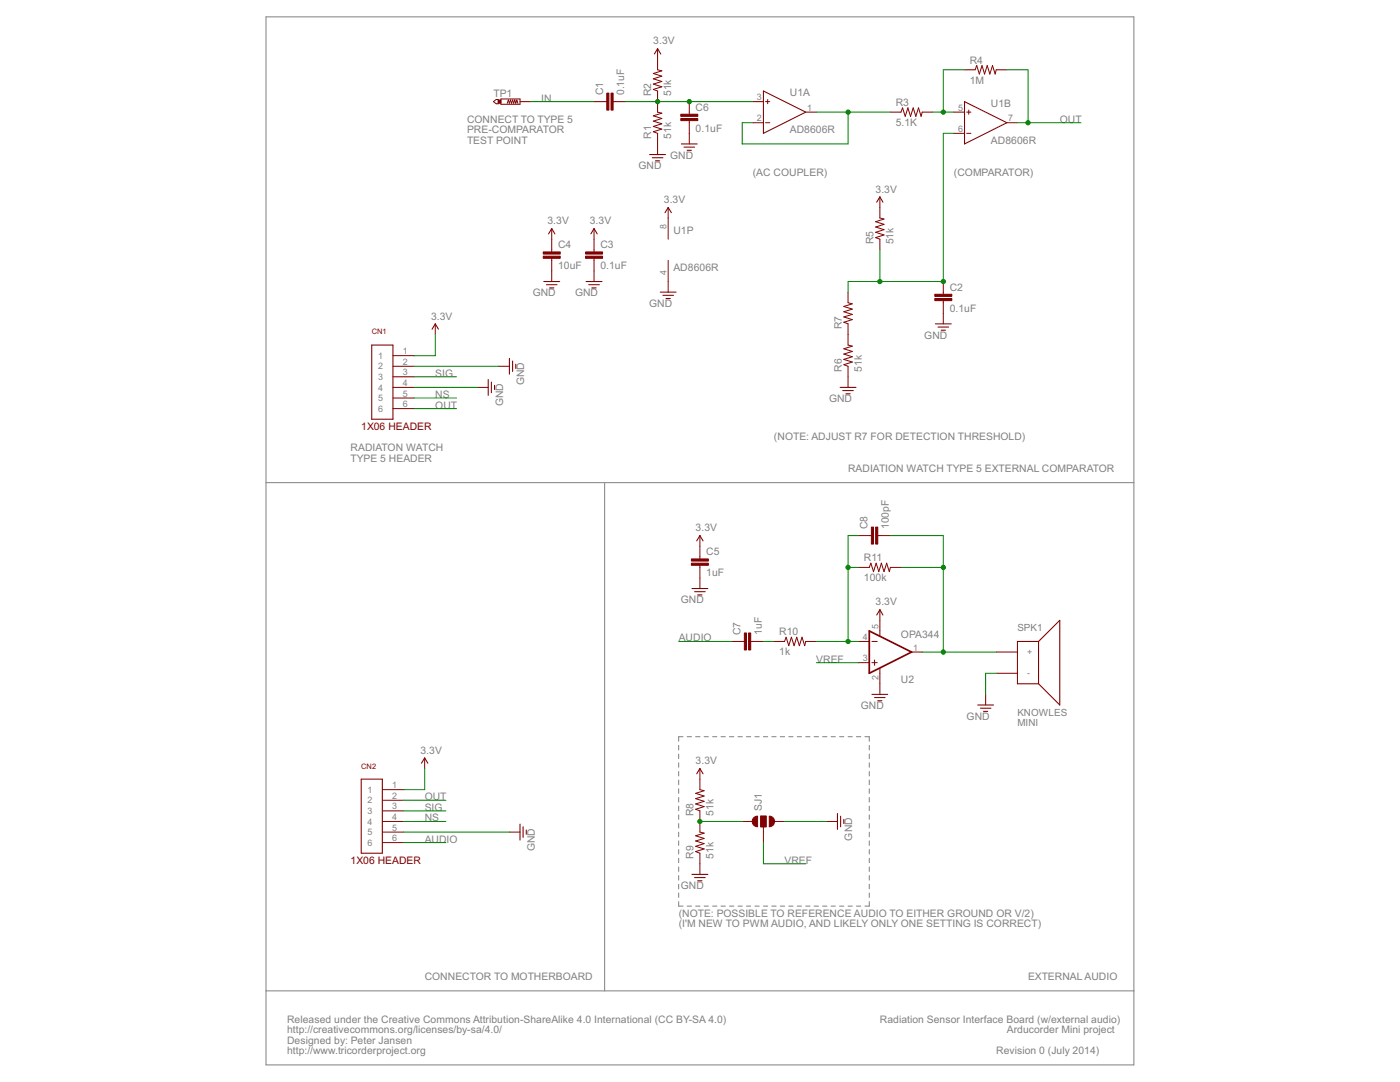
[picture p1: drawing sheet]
<svg xmlns="http://www.w3.org/2000/svg" width="279mm" height="216mm" viewBox="0 0 279 216" stroke-linecap="round" stroke-linejoin="round" font-family="sans-serif">
<g fill="none" stroke="#808080" stroke-width=".2">
<path d="M53.1 3.4h173.2v209.1h-173.2zM53.1 96.3h173.2M120.7 96.3v101.4M135.4 148.7v.9M135.4 150.5v.9M135.4 152.2v.9M135.4 153.9v.9M135.4 155.7v.9M135.4 157.4v.9M135.4 159.1v.9M136.3 147h-.9v.9M137.1 147h.9"/>
<path d="M138.8 147h.9M140.5 147h.9M142.2 147h.9M143.9 147h.9M145.6 147h.9M147.3 147h.8M149 147h.8M150.7 147h.8M152.4 147h.8M154 147h.9M155.7 147h.9M157.4 147h.9"/>
<path d="M159.1 147h.9M160.8 147h.8M162.5 147h.8M164.2 147h.8M165.9 147h.8M167.6 147h.8M169.2 147h.9M170.9 147h.9M172.6 147h.9v.9M173.5 148.7v.9M173.5 150.5v.9M173.5 152.2v.9"/>
<path d="M173.5 153.9v.9M173.5 155.7v.9M173.5 157.4v.9M173.5 159.1v.9M135.4 160.9v.9M135.4 162.6v.9M135.4 164.3v.9M135.4 166.1v.9M135.4 167.8v.9M135.4 169.5v.9M135.4 171.3v.8M135.4 173v.9"/>
<path d="M135.4 174.7v.9M135.4 176.4v1M135.4 178.2v.9M135.4 179.9v.9h.9M173.5 179.9v.9h-.9M173.5 160.9v.9M173.5 162.6v.9M173.5 164.3v.9M173.5 166.1v.9M173.5 167.8v.9M173.5 169.5v.9M173.5 171.3v.8"/>
<path d="M173.5 173v.9M173.5 174.7v.9M173.5 176.4v1M173.5 178.2v.9M53.1 197.7h173.2M137.1 180.8h.9M138.8 180.8h.9M140.5 180.8h.9M142.2 180.8h.9M143.9 180.8h.9M145.6 180.8h.9M147.3 180.8h.8"/>
<path d="M149 180.8h.8M150.7 180.8h.8M152.4 180.8h.8M154 180.8h.9M155.7 180.8h.9M157.4 180.8h.9M159.1 180.8h.9M160.8 180.8h.8M162.5 180.8h.8M164.2 180.8h.8M165.9 180.8h.8M167.6 180.8h.8"/>
<path d="M169.2 180.8h.9M170.9 180.8h.9"/>
</g>
<g fill="none" stroke="#800000" stroke-width=".2">
<path d="M100 19.7h3.8v1.1h-3.8zM131.2 9.7v4.2l.9 .2-1.7 .6 1.7 .5-1.7 .5 1.7 .6-1.7 .5 1.7 .5-1.7 .5 .8 .4v4.2l.9 .2-1.7 .5 1.7 .5-1.7 .6 1.7 .5-1.7 .5 1.7 .6-1.7 .5 .8 .3v4.2M153.2 19.9v.8M192.5 13.9h2.1l.3-.8 .6 1.7 .5-1.7 .5 1.7 .5-1.7 .5 1.7 .6-1.7 .5 1.7 .2-.9h2.1M98.5 20.3l.5-.4h.4v.8h-.4zM101.2 20.6l.3-.6 .2 .6 .2-.6 .2 .6 .2-.6 .2 .6 .2-.6 .2 .6 .2-.6 .3 .6M103.8 20.3h2.1M118.6 20.3h2.5M122.4 20.3h2.5M137.6 20.3v2.5M137.6 24.1v4.6M150.2 20.3h2.2"/>
<path d="M150.2 24.5h2.2M152.8 20.3h.8M152.8 24.5h.8M160.8 22.4h2.1M175.6 39.3v4.2l.8 .2-1.6 .5 1.6 .6-1.6 .5 1.6 .5-1.6 .6 1.6 .5-1.6 .5 .8 .3v2.1M177.7 22.4h2.1l.3-.9 .6 1.7 .5-1.7 .5 1.7 .5-1.7 .6 1.7 .5-1.7 .5 1.7 .2-.8h2.1M190.4 22.4h2.1M190.4 26.6h2.1M192.9 22.4h.9M192.9 26.6h.9M193.3 21.9v.9M200.9 24.5h2.2"/>
<path d="M110.1 45.6v4.7M110.1 51.5v4.7M118.6 45.6v4.7M118.6 51.5v4.7M133.3 41.4v6.3M133.3 52v6.3M169.2 58.3v2.1l.9 .2-1.7 .6 1.7 .5-1.7 .5 1.7 .5-1.7 .5 1.7 .6-1.7 .5 .8 .3v4.3l.9 .2-1.7 .5 1.7 .5-1.7 .6 1.7 .5-1.7 .5 1.7 .5-1.7 .6 .8 .3v4.2M188.3 56.2v2.5M188.3 60v4.6M78.4 71h4.3M78.4 73.1h4.3M78.4 75.2h4.3"/>
<path d="M78.4 77.3h4.3M78.4 79.4h4.3M86.9 64.6v2.1M95.3 77.3h2.1M99.5 73.1h2.2M78.4 81.5h4.3M139.7 106.9v4.6M139.7 112.8v4.6M171.4 113.2h2.1l.3-.8 .5 1.7 .6-1.7 .5 1.7 .5-1.7 .5 1.7 .6-1.7 .5 1.7 .2-.9h2.1M171.4 106.9h2.5M175.2 106.9h2.5M146 128h2.5"/>
<path d="M149.8 128h2.6M154.5 128h2.1l.3-.9 .5 1.7 .5-1.7 .6 1.7 .5-1.7 .5 1.7 .6-1.7 .5 1.7 .2-.8h2.1M171.4 132.2h2.1M171.4 128h2.1M174 132.2h1.1M174 128h1.1M174.5 131.7v1.1M175.6 121.7v5.2M175.6 133.3v5.3M181.9 130.1h2.1M196.7 138.6v2.1M198.8 130.1h4.3"/>
<path d="M198.8 134.3h4.3M76.3 157.6h4.2M76.3 159.7h4.2M84.8 151.2v2.2M139.7 153.4v4.2l.8 .2-1.7 .5 1.7 .5-1.7 .6 1.7 .5-1.7 .5 1.7 .6-1.7 .5 .9 .3v4.2l.8 .2-1.7 .6 1.7 .5-1.7 .5 1.7 .5-1.7 .6 1.7 .5-1.7 .5 .9 .3v4.3M76.3 166h4.2M76.3 161.8h4.2M76.3 163.9h4.2M76.3 168.1h4.2M101.7 166h2.1M148.1 163.9h2.1M151.8 162.9h1.1v2.1h-1.1z"/>
<path d="M152.4 165v3.1M154.5 163.9h2.1M165 163.9h2.1"/>
</g>
<g fill="#800000" stroke="#800000" stroke-width=".2">
<path d="M121.9 18.6h.5v3.4h-.5z"/>
<path d="M121.1 18.6h.4v3.4h-.4z"/>
<path d="M186.6 59.6h3.3v.4h-3.3z"/>
<path d="M186.6 58.7h3.3v.4h-3.3z"/>
<path d="M116.9 51.1h3.3v.4h-3.3z"/>
<path d="M116.9 50.3h3.3v.4h-3.3z"/>
<path d="M108.4 51.1h3.4v.4h-3.4z"/>
<path d="M108.4 50.3h3.4v.4h-3.4z"/>
<path d="M99.4 20h.5v.6h-.5z"/>
<path d="M149.4 126.3h.4v3.4h-.4z"/>
<path d="M148.5 126.3h.5v3.4h-.5z"/>
<path d="M174.8 105.2h.4v3.4h-.4z"/>
<path d="M173.9 105.2h.4v3.4h-.4z"/>
<path d="M151.8 162.9h1.1v2.1h-1.1z"/>
<path d="M138 112.4h3.4v.4h-3.4z"/>
<path d="M138 111.5h3.4v.5h-3.4z"/>
<path d="M135.9 23.6h3.4v.5h-3.4z"/>
<path d="M135.9 22.8h3.4v.4h-3.4z"/>
</g>
<g fill="none" stroke="#800000" stroke-width=".21">
<path d="M130.6 10.8l.6-1.1 .7 1.1M152.4 18.2l8.4 4.2-8.4 4.2zM129.6 30.8h3.2M130.2 31.5h2.1M130.8 32.1h.9M136 28.7h3.1M136.5 29.4h2.1M137.1 30h.9M192.5 20.3l8.4 4.2-8.4 4.2zM108.5 56.2h3.2M109.1 56.8h2.1M109.5 46.7l.6-1.1 .6 1.1"/>
<path d="M109.7 57.4h.8M117 56.2h3.1M117.5 56.8h2.1M117.9 46.7l.7-1.1 .6 1.1M118.1 57.4h.9M131.8 58.3h3.1M132.3 58.9h2.1M132.7 42.4l.6-1 .7 1M132.9 59.6h.9M175 40.3l.6-1 .6 1M74.2 68.9h4.2v14.8h-4.2zM86.2 65.7l.7-1.1 .6 1.1"/>
<path d="M97.4 75.7v3.2M98.1 76.2v2.2M98.7 76.9v.8M101.7 71.5v3.2M102.3 72v2.1M102.9 72.7v.8M167.7 77.3h3.1M168.2 77.9h2.1M168.8 78.6h.9M186.7 64.6h3.1M187.2 65.3h2.1M187.8 65.9h.9"/>
<path d="M138.1 117.4h3.2M138.6 118.1h2.1M139 107.9l.7-1 .6 1M139.3 118.7h.8M174 138.6h3.2M174.5 139.2h2.1M175 122.7l.6-1 .6 1M175.2 139.8h.8M207.3 128h-4.2v8.4h4.2M207.3 128v8.4M207.3 128l4.2-4.2v16.9l-4.2-4.3M72.1 155.5h4.2v14.7h-4.2z"/>
<path d="M84.1 152.3l.7-1.1 .6 1.1M139 154.4l.7-1 .6 1M195.1 140.7h3.2M195.7 141.3h2.1M196.3 141.9h.8M103.8 164.4v3.2M104.4 165v2.1M105 165.6v.9M138.1 174.5h3.2M138.6 175.1h2.1M139.3 175.7h.8M167.1 162.3v3.2"/>
<path d="M167.8 162.9v2.1M168.4 163.5v.8"/>
</g>
<path d="M173.5 125.9l8.4 4.2-8.4 4.2z" fill="none" stroke="#800000" stroke-width=".34"/>
<g fill="#800000" stroke="#800000" stroke-width=".2">
<path d="M153.5 162.9a1.06 1.06 0 0 1 1.1 1 1.06 1.06 0 0 1-1.1 1.1z" fill-rule="evenodd"/>
<path d="M150.3 163.3l.5-.4h.4v2.1a1.06 1.06 0 0 1-1-.6 1.06 1.06 0 0 1 .1-1.1z" fill-rule="evenodd"/>
</g>
<g fill="none" stroke="#008000" stroke-width=".2">
<path d="M192.5 13.9h-4.2v8.5M200.9 13.9h4.3v10.6M105.9 20.3h12.7M124.9 20.3h25.3M162.9 22.4h14.8M169.2 22.4v6.3h-21.1v-4.2h2.1M186.1 22.4h4.3M190.4 26.6h-2.1v29.6h-19.1v2.1M203.1 24.5h12.6M175.6 49.8v6.4M82.7 73.1h16.8M82.7 77.3h12.6"/>
<path d="M82.7 79.4h8.4M82.7 75.2h8.4M86.9 66.7v4.3h-4.2M82.7 81.5h8.4M169.2 113.2h2.2M171.4 106.9h-2.2v21.1M177.7 106.9h10.6v23.2M179.8 113.2h8.5M135.4 128h10.6M152.4 128h2.1M162.9 128h8.5M162.9 132.2h8.5"/>
<path d="M184 130.1h14.8M198.8 134.3h-2.1v4.3M80.5 159.7h8.5M84.8 153.4v4.2h-4.3M80.5 166h21.2M80.5 163.9h8.5M80.5 168.1h8.5M80.5 161.8h8.5M139.7 163.9h8.4M152.4 168.1v4.3h8.4M156.6 163.9h8.4"/>
</g>
<g fill="#008000" stroke="#008000" stroke-width=".2">
<circle cx="131.2" cy="20.3" r=".42"/>
<circle cx="137.6" cy="20.3" r=".42"/>
<circle cx="169.2" cy="22.4" r=".42"/>
<circle cx="188.3" cy="22.4" r=".42"/>
<circle cx="188.3" cy="56.2" r=".42"/>
<circle cx="175.6" cy="56.2" r=".42"/>
<circle cx="205.2" cy="24.5" r=".42"/>
<circle cx="169.2" cy="128" r=".42"/>
<circle cx="169.2" cy="113.2" r=".42"/>
<circle cx="188.3" cy="113.2" r=".42"/>
<circle cx="188.3" cy="130.1" r=".42"/>
<circle cx="139.7" cy="163.9" r=".42"/>
</g>
<g font-size="2.3" fill="#808080">
<text x="130.4" y="8.9">3.3V</text>
<text x="193.5" y="16.7">1M</text>
<text x="193.5" y="12.7">R4</text>
<text x="98.5" y="19.4">TP1</text>
<text x="108" y="20.3">IN</text>
<text x="120.4" y="19" transform="rotate(-90 120.4 19)">C1</text>
<text x="124.6" y="19" transform="rotate(-90 124.6 19)">0.1uF</text>
<text x="130" y="19.2" transform="rotate(-90 130 19.2)">R2</text>
<text x="134" y="19.2" transform="rotate(-90 134 19.2)">51k</text>
<text x="138.8" y="22.1">C6</text>
<text x="157.6" y="19.2">U1A</text>
<text x="178.8" y="21.1">R3</text>
<text x="197.8" y="21.3">U1B</text>
<text x="93.2" y="24.5">CONNECT TO TYPE 5</text>
<text x="93.2" y="26.6">PRE-COMPARATOR</text>
<text x="93.2" y="28.7">TEST POINT</text>
<text x="130" y="27.7" transform="rotate(-90 130 27.7)">R1</text>
<text x="134" y="27.7" transform="rotate(-90 134 27.7)">51k</text>
<text x="138.8" y="26.3">0.1uF</text>
<text x="157.6" y="26.6">AD8606R</text>
<text x="178.8" y="25.1">5.1K</text>
<text x="197.8" y="28.7">AD8606R</text>
<text x="211.5" y="24.5">OUT</text>
<text x="127.4" y="33.8">GND</text>
<text x="133.8" y="31.7">GND</text>
<text x="150.2" y="35.1">(AC COUPLER)</text>
<text x="190.4" y="35.1">(COMPARATOR)</text>
<text x="132.5" y="40.5">3.3V</text>
<text x="174.7" y="38.4">3.3V</text>
<text x="109.3" y="44.8">3.3V</text>
<text x="117.7" y="44.8">3.3V</text>
<text x="134.4" y="46.7">U1P</text>
<text x="111.4" y="53.8">10uF</text>
<text x="111.4" y="49.5">C4</text>
<text x="119.8" y="53.8">0.1uF</text>
<text x="119.8" y="49.5">C3</text>
<text x="174.3" y="48.8" transform="rotate(-90 174.3 48.8)">R5</text>
<text x="178.3" y="48.8" transform="rotate(-90 178.3 48.8)">51k</text>
<text x="106.3" y="59.1">GND</text>
<text x="114.8" y="59.1">GND</text>
<text x="134.4" y="54.1">AD8606R</text>
<text x="189.5" y="58">C2</text>
<text x="86" y="63.8">3.3V</text>
<text x="129.5" y="61.2">GND</text>
<text x="168" y="65.7" transform="rotate(-90 168 65.7)">R7</text>
<text x="189.5" y="62.2">0.1uF</text>
<text x="184.5" y="67.6">GND</text>
<text x="86.9" y="75.2">SIG</text>
<text x="104.6" y="76.9" transform="rotate(-90 104.6 76.9)">GND</text>
<text x="168" y="74.1" transform="rotate(-90 168 74.1)">R6</text>
<text x="172" y="74.1" transform="rotate(-90 172 74.1)">51k</text>
<text x="86.9" y="81.5">OUT</text>
<text x="86.9" y="79.4">NS</text>
<text x="100.4" y="81.1" transform="rotate(-90 100.4 81.1)">GND</text>
<text x="165.4" y="80.3">GND</text>
<text x="70" y="90">RADIATON WATCH</text>
<text x="154.5" y="87.9">(NOTE: ADJUST R7 FOR DETECTION THRESHOLD)</text>
<text x="70" y="92.1">TYPE 5 HEADER</text>
<text x="169.3" y="94.2">RADIATION WATCH TYPE 5 EXTERNAL COMPARATOR</text>
<text x="138.8" y="106">3.3V</text>
<text x="173.2" y="105.6" transform="rotate(-90 173.2 105.6)">C8</text>
<text x="177.4" y="105.6" transform="rotate(-90 177.4 105.6)">100pF</text>
<text x="140.9" y="110.8">C5</text>
<text x="172.4" y="112">R11</text>
<text x="140.9" y="115">1uF</text>
<text x="172.4" y="116">100k</text>
<text x="135.9" y="120.4">GND</text>
<text x="174.7" y="120.8">3.3V</text>
<text x="135.5" y="128">AUDIO</text>
<text x="147.8" y="126.7" transform="rotate(-90 147.8 126.7)">C7</text>
<text x="152" y="126.7" transform="rotate(-90 152 126.7)">1uF</text>
<text x="155.5" y="130.7">1k</text>
<text x="155.5" y="126.8">R10</text>
<text x="179.8" y="127.4">OPA344</text>
<text x="162.9" y="132.2">VREF</text>
<text x="179.8" y="136.3">U2</text>
<text x="171.8" y="141.5">GND</text>
<text x="192.9" y="143.6">GND</text>
<text x="83.9" y="150.4">3.3V</text>
<text x="138.8" y="152.5">3.3V</text>
<text x="84.8" y="159.7">OUT</text>
<text x="84.8" y="161.8">SIG</text>
<text x="152" y="161.8" transform="rotate(-90 152 161.8)">SJ1</text>
<text x="84.8" y="163.9">NS</text>
<text x="138.4" y="162.9" transform="rotate(-90 138.4 162.9)">R8</text>
<text x="142.4" y="162.9" transform="rotate(-90 142.4 162.9)">51k</text>
<text x="170.1" y="167.7" transform="rotate(-90 170.1 167.7)">GND</text>
<text x="84.8" y="168.1">AUDIO</text>
<text x="106.7" y="169.8" transform="rotate(-90 106.7 169.8)">GND</text>
<text x="138.4" y="171.3" transform="rotate(-90 138.4 171.3)">R9</text>
<text x="142.4" y="171.3" transform="rotate(-90 142.4 171.3)">51k</text>
<text x="156.6" y="172.4">VREF</text>
<text x="135.9" y="177.4">GND</text>
<text x="135.5" y="182.9">(NOTE: POSSIBLE TO REFERENCE AUDIO TO EITHER GROUND OR V/2)</text>
<text x="135.5" y="185">(I'M NEW TO PWM AUDIO, AND LIKELY ONLY ONE SETTING IS CORRECT)</text>
<text x="84.8" y="195.6">CONNECTOR TO MOTHERBOARD</text>
<text x="205.2" y="195.6">EXTERNAL AUDIO</text>
<text x="57.3" y="204">Released under the Creative Commons Attribution-ShareAlike 4.0 International (CC BY-SA 4.0)</text>
<text x="57.3" y="206.2">http://creativecommons.org/licenses/by-sa/4.0/</text>
<text x="57.3" y="208.3">Designed by: Peter Jansen</text>
<text x="175.6" y="204">Radiation Sensor Interface Board (w/external audio)</text>
<text x="200.9" y="206.2">Arducorder Mini project</text>
<text x="57.3" y="210.4">http://www.tricorderproject.org</text>
<text x="198.8" y="210.4">Revision 0 (July 2014)</text>
</g>
<g font-size="2.3" fill="#800000">
<text x="72.1" y="85.8">1X06 HEADER</text>
<text x="70" y="172.4">1X06 HEADER</text>
</g>
<g font-size="2.2" fill="#808080">
<text x="203" y="125.9">SPK1</text>
<text x="203" y="142.8">KNOWLES</text>
<text x="203" y="144.9">MINI</text>
</g>
<g font-size="2" fill="#808080">
<text x="151.1" y="20">3</text>
<text x="161.1" y="22.1">1</text>
<text x="191.2" y="22.1">5</text>
<text x="151.1" y="24.2">2</text>
<text x="191.2" y="26.3">6</text>
<text x="201.2" y="24.2">7</text>
<text x="133" y="45.8" transform="rotate(-90 133 45.8)">8</text>
<text x="133" y="54.9" transform="rotate(-90 133 54.9)">4</text>
<text x="75.5" y="71.6">1</text>
<text x="80.4" y="70.7">1</text>
<text x="75.5" y="73.7">2</text>
<text x="75.5" y="75.8">3</text>
<text x="75.5" y="77.9">4</text>
<text x="80.4" y="72.8">2</text>
<text x="80.4" y="74.9">3</text>
<text x="80.4" y="77">4</text>
<text x="75.5" y="80.1">5</text>
<text x="75.5" y="82.2">6</text>
<text x="80.4" y="79.1">5</text>
<text x="80.4" y="81.2">6</text>
<text x="175.3" y="125.6" transform="rotate(-90 175.3 125.6)">5</text>
<text x="172.2" y="131.9">3</text>
<text x="172.2" y="127.7">4</text>
<text x="182.2" y="129.8">1</text>
<text x="205" y="130.7">+</text>
<text x="175.3" y="135.6" transform="rotate(-90 175.3 135.6)">2</text>
<text x="205" y="135">-</text>
<text x="73.4" y="158.2">1</text>
<text x="73.4" y="160.3">2</text>
<text x="78.3" y="157.3">1</text>
<text x="78.3" y="159.4">2</text>
<text x="78.3" y="161.5">3</text>
<text x="73.4" y="162.4">3</text>
<text x="73.4" y="164.5">4</text>
<text x="73.4" y="166.7">5</text>
<text x="78.3" y="163.6">4</text>
<text x="78.3" y="165.7">5</text>
<text x="78.3" y="167.8">6</text>
<text x="73.4" y="168.8">6</text>
</g>
<g font-size="1.7" fill="#800000">
<text x="74.2" y="66.7">CN1</text>
<text x="72.1" y="153.3">CN2</text>
</g>
</svg>
